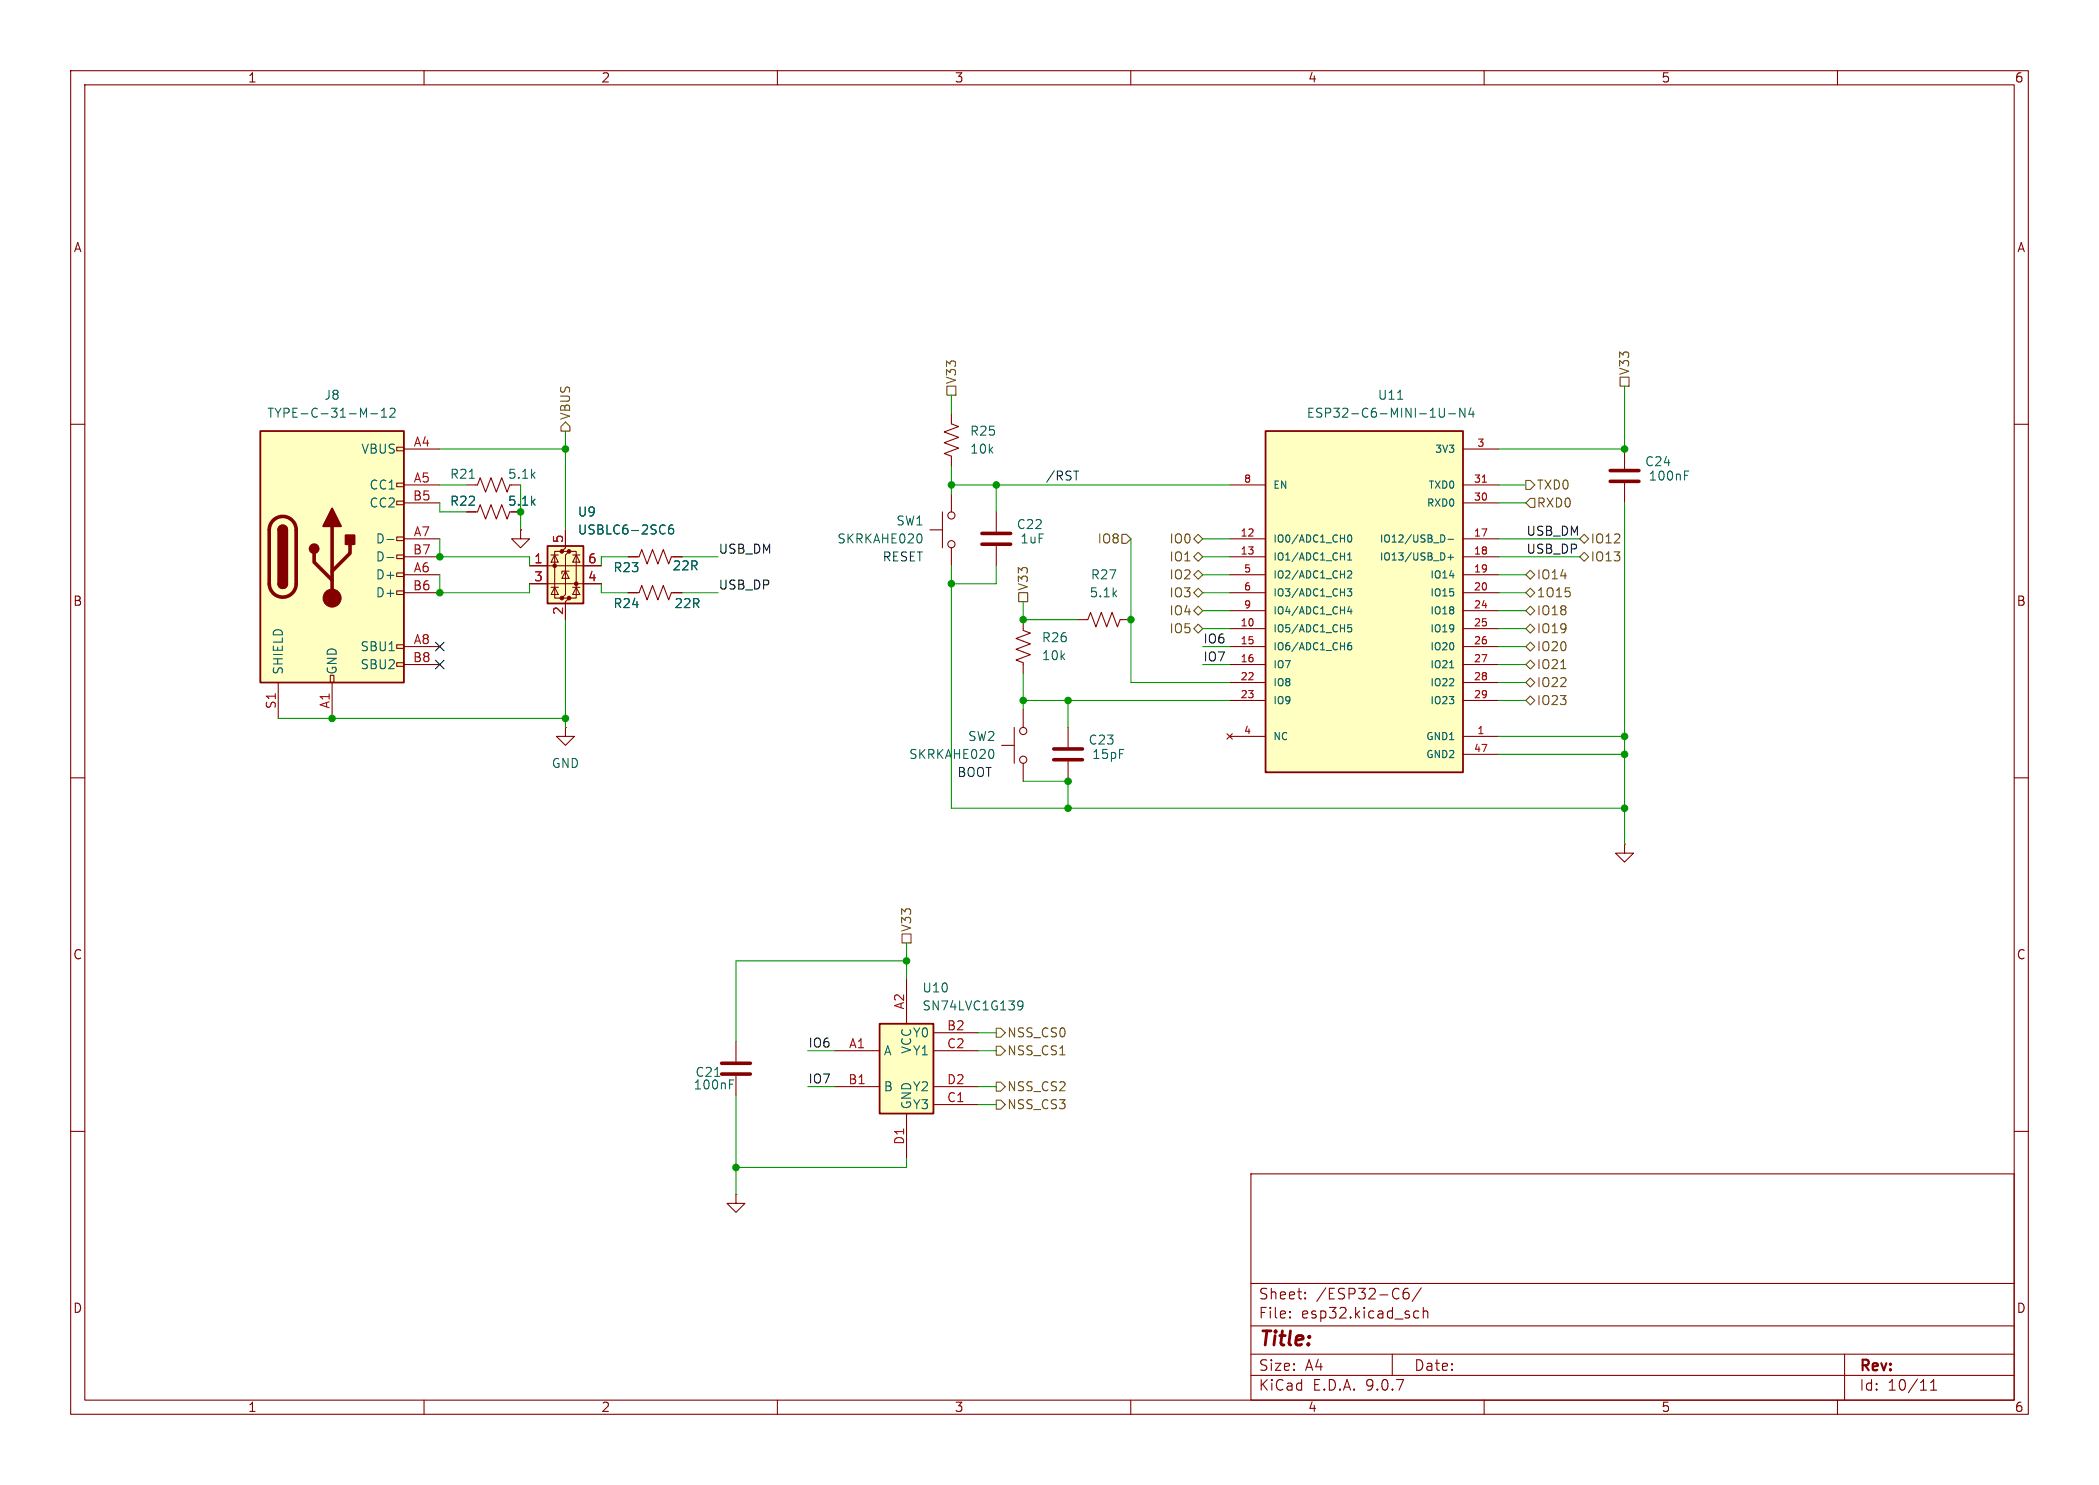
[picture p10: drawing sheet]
<svg xmlns="http://www.w3.org/2000/svg" width="297mm" height="210mm" viewBox="0 0 297 210" stroke-linecap="round" stroke-linejoin="round" font-family="sans-serif">
<g fill="none" stroke="#840000" stroke-width=".15">
<path d="M10 10h277v190h-277zM12 12h273v186h-273zM60 10v2M110 10v2M160 10v2M210 10v2M260 10v2M134.6 58.4v1.5l1 .4-2 .8 2 .7-2 .8 2 .8-2 .7 1 .4v1.5M10 60h2M229.9 63.5v2.8M229.9 68.3v2.8M285 60h2"/>
<path d="M10 110h2M141.7 105.4h1.8M143.5 102.9v5.1M144.8 100.3v2.6M144.8 108v2.5M285 110h2M104.1 147.3v2.8M104.1 152.1v2.8M10 160h2M104.1 168.9v1.3h1.3l-1.3 1.3-1.2-1.3h1.2M104.1 168.9h.1M177 166h108v32h-108z"/>
<path d="M285 160h2M60 198v2M110 198v2M160 198v2M177 194.5h108M177 191.5h108M177 187.5h108M177 181.5h108M182.5 186.3h.1l-.1 .1M182.5 186.3v.1M182.5 185.5v.1M182.5 185.5h.1l-.1 .1"/>
<path d="M184.7 183.6v.1M184.7 183.6h-.1l.1 .1M184.7 182.8v.1M184.7 182.8h-.1l.1 .1M197 191.5v3M199.2 182.2a.59 .59 0 0 0-.7 .6v.6l.2 .2 .4 .1 .2-.1 .1-.5-.2-.3h-.4l-.3 .3M200.2 186.3l.1 .1 .4-.1M200.2 185.5l.1-.1 .4 .1M201.1 182.1l-1.3 2M201.4 185.5a.37 .37 0 0 1 .6 .1v.8M201.4 184.9v1.5M210 198v2"/>
<path d="M260 198v2M261 191.5v6.5M273.2 196.6h.8M273.2 195.5l.4-.4v1.5"/>
<circle cx="144.8" cy="107.4" r=".51"/>
<circle cx="144.8" cy="103.4" r=".51"/>
</g>
<path d="M238.4 67.2h.4M238.4 66.6h.6M140.5 106.1l.1 .4-.1 .6M101.1 152.2h.8M103.2 153.3h.5M103.2 152.7h.6" fill="none" stroke="#006464" stroke-width=".15"/>
<path d="M227.8 66.5h4.1M227.8 68.1h4.1M102.1 150.4h4.1M102.1 151.9h4.1" fill="none" stroke="#840000" stroke-width=".51"/>
<path d="M124.5 144.8h7.6v12.7h-7.6z" fill="#ffffc2"/>
<path d="M124.5 144.8h7.6v12.7h-7.6z" fill="none" stroke="#840000" stroke-width=".25"/>
<g fill="none" stroke="#840000" stroke-width=".15">
<path d="M66 68.6h1.6l.3-1 .8 2 .8-2 .7 2 .8-2 .8 2 .3-1h1.6M66 72.4h1.6l.3-1 .8 2 .8-2 .7 2 .8-2 .8 2 .3-1h1.6M73.7 74.9v1.3h1.2l-1.2 1.3-1.3-1.3h1.3M73.7 74.9h.1M131.6 74.9h1.7M133.3 72.4v5.1M134.6 69.9v2.5M134.6 77.5v2.5M128.3 138.4v6.4M118.1 148.6h6.4M118.1 153.7h6.4M128.3 157.5v6.3"/>
<path d="M132.1 148.6h6.3M132.1 153.7h6.3M132.1 146.1h6.3M132.1 156.2h6.3"/>
<circle cx="134.6" cy="72.9" r=".51"/>
<circle cx="134.6" cy="77" r=".51"/>
</g>
<path d="M66.4 67.6h.7M130.3 75.6l.2 .4-.2 .7M144.1 141.6l.4-.1 .2 .2a.84 .84 0 0 1-.3 1.1h-.3M144.7 142.1l-.2 .2h-.4" fill="none" stroke="#006464" stroke-width=".15"/>
<path d="M36.8 61h20.3v35.5h-20.3z" fill="#ffffc2"/>
<g fill="none" stroke="#840000" stroke-width=".15">
<path d="M56.1 63.2h1v.6h-1zM56.1 68.3h1v.5h-1zM56.1 70.9h1v.5h-1zM56.1 75.9h1v.6h-1zM56.1 78.5h1v.5h-1zM57.1 63.5h5.1M57.1 68.6h5.1M57.1 71.1h5.1M57.1 76.2h5.1M57.1 78.7h5.1M39.4 96.5v5.1M46.7 95.5h.5v1h-.5z"/>
<path d="M47 96.5v5.1M56.1 81h1v.5h-1zM56.1 83.6h1v.5h-1zM56.1 91.2h1v.5h-1zM56.1 93.7h1v.5h-1zM57.1 81.3h5.1M57.1 83.8h5.1M57.1 91.4h5.1M57.1 94h5.1"/>
</g>
<path d="M36.8 61h20.3v35.5h-20.3zM39.4 74.9a.64 .64 0 0 1 .6-.6 .64 .64 0 0 1 .6 .6M39.4 82.6a.64 .64 0 0 0 .6 .6 .64 .64 0 0 0 .6-.6" fill="none" stroke="#840000" stroke-width=".25"/>
<path d="M38.7 73.6a1.9 1.9 0 0 1 2-.4 1.9 1.9 0 0 1 1.2 1.7v7.7a1.91 1.91 0 0 1-1.9 1.8 1.91 1.91 0 0 1-1.9-1.8v-7.7a1.9 1.9 0 0 1 .6-1.3zM44.4 78.2v1.3l2.6 2.5M47 74.4v10.2M49.5 77v1.2l-2.5 2.6" fill="none" stroke="#840000" stroke-width=".51"/>
<g fill="#840000" stroke="#840000" stroke-width=".25">
<path d="M39.4 74.9h1.2v7.7h-1.2z"/>
<path d="M39.6 74.5a.64 .64 0 0 1 .6-.2 .64 .64 0 0 1 .4 .6h-1.2z"/>
<path d="M39.4 82.6h1.2a.64 .64 0 0 1-.6 .6 .64 .64 0 0 1-.6-.6z"/>
<path d="M47 71.9l1.3 2.5h-2.6z"/>
<path d="M48.9 75.7h1.3v1.3h-1.3z"/>
<circle cx="44.4" cy="77.6" r=".63"/>
</g>
<circle cx="47" cy="84.6" r="1.27" fill="#840000" stroke="#840000" stroke-width=".15"/>
<path d="M52.5 58.5h.9M54 59h.7M54 58.1l.3-.4v1.3M55.2 57.9l.2-.2h.3l.1 .2 .1 .2-.1 .2-.7 .7h.8M54.8 76.3h.9M54.8 78.8h.9" fill="none" stroke="#006464" stroke-width=".15"/>
<path d="M77.5 77.2h5v8.1h-5z" fill="#ffffc2"/>
<g fill="#840000" stroke="#840000" stroke-width=".14">
<circle cx="78.5" cy="80" r=".25"/>
<circle cx="79.5" cy="78" r=".25"/>
<circle cx="79.5" cy="84.6" r=".25"/>
<circle cx="80.5" cy="78" r=".25"/>
<circle cx="80.5" cy="84.6" r=".25"/>
<circle cx="81.5" cy="82.5" r=".25"/>
</g>
<g fill="none" stroke="#840000" stroke-width=".15">
<path d="M78 78.5h1M78.5 78.5l.5 1h-1zM79.5 78h-1v6.6h1M80 74.9v2.6l-.5 .5h1l-.5 .5v5.6l-.5 .5h1l-.5 .5v2.5M80.5 78h1v6.6h-1M81 78.5h1M81.5 78.5l.5 1h-1zM88.9 78.7h1.5l.4-1 .8 2.1 .7-2.1 .8 2.1 .8-2.1 .7 2.1 .4-1.1h1.5M141 72.4v2.8M141 77.2v2.8M74.9 80h10.2M74.9 82.6h10.2"/>
<path d="M78 83.1h1M78.5 83.1l.5 1h-1zM80 80.8l.5 1h-1zM80.5 80.8h-1v.4M81 83.1h1M81.5 83.1l.5 1h-1zM88.9 83.8h1.5l.4-1 .8 2 .7-2 .8 2 .8-2 .7 2 .4-1h1.5M144.8 87.6v1.6l1 .3-2 .8 2 .8-2 .7 2 .8-2 .7 1 .4v1.6M152.4 87.6h1.5l.4-1 .8 2 .7-2 .8 2 .8-2 .7 2 .4-1h1.5M80 102.9v1.2h1.3l-1.3 1.3-1.3-1.3h1.3M80 102.9h.1M151.1 102.9v2.8"/>
<path d="M151.1 107.7v2.8M229.9 119.4v1.3h1.2l-1.2 1.2-1.3-1.2h1.3M229.9 119.4h.1"/>
</g>
<path d="M77.5 77.2h5v8.1h-5z" fill="none" stroke="#840000" stroke-width=".25"/>
<path d="M95.2 74.2a.5 .5 0 0 0-.6 .6v.5l.1 .1 .4 .1 .2-.1v-.4l-.1-.2-.4-.1-.2 .3" fill="none" stroke="#006464" stroke-width=".15"/>
<path d="M138.9 75.4h4.1M138.9 77h4.1M149.1 105.9h4.1M149.1 107.4h4.1" fill="none" stroke="#840000" stroke-width=".51"/>
<path d="M179.1 61h27.9v48.2h-27.9z" fill="#ffffc2"/>
<path d="M179.1 61h27.9v48.2h-27.9z" fill="none" stroke="#840000" stroke-width=".25"/>
<g fill="none" stroke="#840000" stroke-width=".15">
<path d="M66 72.4h1.3M72.4 72.4h1.3M73.7 74.9h.1M80 74.9v2.6M88.9 78.7h1.3M95.2 78.7h1.3M174 68.6h5.1M174 76.2h5.1M174 78.7h5.1M207 68.6h5.1M207 63.5h5.1M207 71.1h5.1"/>
<path d="M207 76.2h5.1M207 78.7h5.1M74.9 80h2.6M74.9 82.6h2.6M80 85.1v2.5M82.5 80h2.6M82.5 82.6h2.6M88.9 83.8h1.3M95.2 83.8h1.3M174 81.3h5.1M174 83.8h5.1M174 86.4h5.1"/>
<path d="M174 88.9h5.1M174 91.4h5.1M174 94h5.1M174 96.5h5.1M174 99.1h5.1M207 81.3h5.1M207 83.8h5.1M207 86.4h5.1M207 88.9h5.1M207 91.4h5.1M207 94h5.1M207 96.5h5.1"/>
<path d="M207 99.1h5.1M173.6 103.8l.8 .7M174 104.1h5.1M174.4 103.8l-.8 .7M207 104.1h5.1M207 106.7h5.1"/>
</g>
<g fill="none" stroke="#006464" stroke-width=".15">
<path d="M197.8 56.5h.7M204.4 57.7l-.1 1.2-.2 .1-.4-.1M205 58.5h1M207.3 57.7v1.3l-.7-1.3v1.3M208.1 57.7l-.3 .9h.8M208.4 58.2v.8M95.2 74.2a.5 .5 0 0 0-.6 .6v.5l.1 .1 .4 .1 .2-.1v-.4l-.1-.2-.4-.1-.2 .3M190.7 79.2h.6M190.7 78.5l.3-.3v1M190.8 75.7l.1-.1a.54 .54 0 0 1 .4 .6 .54 .54 0 0 1-.4 .5l-.1-.1-.1-.3zM204.1 75.6a.55 .55 0 0 1 .3 .6 .55 .55 0 0 1-.3 .5M204.9 76.3h.8"/>
<path d="M204.9 78.8h.8M205.3 78.4v.8M190.6 83.3h.7l-.4 .4h.3v.5l-.1 .1-.5-.1M190.7 80.8l.4-.1 .2 .3-.7 .7h.7M190.9 85.8l-.2 .7h.6M191.2 90.9h-.3a.68 .68 0 0 0 0 1l.3-.1 .1-.3-.2-.2h-.2l-.2 .2M191.2 86.1v.7M191.2 88.3h-.5v.5l.1-.1 .4 .1 .1 .1-.1 .4-.1 .1-.4-.1M205.1 94.4h.6"/>
</g>
<path d="M209.7 68.2h.6" fill="none" stroke="#a90000" stroke-width=".15"/>
<g fill="none" stroke="#725600" stroke-width=".15">
<path d="M80 59.7l.6 .6v.7h-1.2v-.7zM134 54.6h1.3v1.3h-1.3zM229.2 53.3h1.3v1.3h-1.3zM158.7 75.6h.7l.6 .6-.6 .6h-.7zM168.9 78.7l.6-.6 .7 .6-.7 .7zM168.9 76.2l.6-.6 .7 .6-.7 .6zM215.9 67.9h.6l.7 .7-.7 .6h-.6zM216.5 70.5h.7v1.3h-.7l-.6-.7zM223.5 76.2l.7-.6 .6 .6-.6 .6zM223.5 78.7l.7-.6 .6 .6-.6 .7zM144.1 83.8h1.3v1.3h-1.3zM168.9 88.9l.6-.6 .7 .6-.7 .6z"/>
<path d="M168.9 81.3l.6-.7 .7 .7-.7 .6zM168.9 86.4l.6-.7 .7 .7-.7 .6zM168.9 83.8l.6-.6 .7 .6-.7 .7zM215.9 94l.6-.7 .7 .7-.7 .6zM215.9 83.8l.6-.6 .7 .6-.7 .7zM215.9 86.4l.6-.7 .7 .7-.7 .6zM215.9 88.9l.6-.6 .7 .6-.7 .6zM215.9 81.3l.6-.7 .7 .7-.7 .6zM215.9 96.5l.6-.6 .7 .6-.7 .7zM215.9 91.4l.6-.6 .7 .6-.7 .7zM215.9 99.1l.6-.7 .7 .7-.7 .6zM220.8 94.6h.8"/>
<path d="M127.6 132.1h1.3v1.3h-1.3zM141 155.6h.6l.6 .6-.6 .6h-.6zM141 145.4h.6l.6 .7-.6 .6h-.6zM141 153h.6l.6 .7-.6 .6h-.6zM141 148h.6l.6 .6-.6 .6h-.6z"/>
</g>
<g fill="none" stroke="#009600" stroke-width=".15">
<path d="M134.6 55.9v2.5M229.9 54.6v8.9h-17.8M62.2 76.2v2.5h12.7v1.3M62.2 68.6h3.8M62.2 71.1v1.3h3.8M62.2 63.5h17.8M73.7 68.6v6.3M80 61v13.9M88.9 78.7h-3.8v1.3M96.5 78.7h5.1M134.6 66v3.9M134.6 68.6h39.4"/>
<path d="M141 68.6v3.8M160 76.2v20.3h14M170.2 78.7h3.8M170.2 76.2h3.8M212.1 78.7h11.4M212.1 76.2h11.4M212.1 68.6h3.8M212.1 71.1h3.8M229.9 71.1v48.3M62.2 81.3v2.5h12.7v-1.2M80 87.6v15.3M85.1 82.6v1.2h3.8"/>
<path d="M96.5 83.8h5.1M134.6 80v34.3h95.3M141 80v2.6h-6.4M144.8 99.1h29.2M144.8 85.1v2.5h7.6M144.8 95.3v5M151.1 99.1v3.8M170.2 94h3.8M170.2 83.8h3.8M170.2 81.3h3.8M170.2 86.4h3.8M170.2 91.4h3.8"/>
<path d="M170.2 88.9h3.8M212.1 94h3.8M212.1 83.8h3.8M212.1 81.3h3.8M212.1 86.4h3.8M212.1 91.4h3.8M212.1 96.5h3.8M212.1 99.1h3.8M212.1 88.9h3.8M39.4 101.6h40.6M144.8 110.5h6.3v3.8M212.1 106.7h17.8"/>
<path d="M212.1 104.1h17.8M128.3 133.4v5M128.3 135.9h-24.2v11.4M104.1 154.9v14M114.3 148.6h3.8M114.3 153.7h3.8M138.4 146.1h2.6M138.4 148.6h2.6M138.4 156.2h2.6M138.4 153.7h2.6M128.3 163.8v1.3h-24.2"/>
</g>
<path d="M61.6 93.4l1.2 1.2M61.6 90.8l1.2 1.2M62.8 93.4l-1.2 1.2M62.8 90.8l-1.2 1.2" fill="none" stroke="#000084" stroke-width=".15"/>
<path d="M151.9 66.6h.7" fill="none" stroke="#0000c2" stroke-width=".15"/>
<g fill="#009600" stroke="#009600" stroke-width=".15">
<circle cx="134.6" cy="82.6" r=".46"/>
<circle cx="151.1" cy="114.3" r=".46"/>
<circle cx="128.3" cy="135.9" r=".46"/>
<circle cx="151.1" cy="110.5" r=".46"/>
<circle cx="104.1" cy="165.1" r=".46"/>
<circle cx="134.6" cy="68.6" r=".46"/>
<circle cx="144.8" cy="87.6" r=".46"/>
<circle cx="144.8" cy="99.1" r=".46"/>
<circle cx="151.1" cy="99.1" r=".46"/>
<circle cx="141" cy="68.6" r=".46"/>
<circle cx="160" cy="87.6" r=".46"/>
<circle cx="229.9" cy="104.1" r=".46"/>
<circle cx="229.9" cy="106.7" r=".46"/>
<circle cx="229.9" cy="114.3" r=".46"/>
<circle cx="62.2" cy="83.8" r=".46"/>
<circle cx="62.2" cy="78.7" r=".46"/>
<circle cx="80" cy="101.6" r=".46"/>
<circle cx="47" cy="101.6" r=".46"/>
<circle cx="80" cy="63.5" r=".46"/>
<circle cx="73.7" cy="72.4" r=".46"/>
<circle cx="229.9" cy="63.5" r=".46"/>
</g>
<text font-size="2.8" fill="#840000" x="178" y="190.9">Title:</text>
<g font-size="2.1" fill="#840000">
<text x="178" y="184">Sheet:</text>
<text x="186.2" y="184">/ESP32-C6/</text>
<text x="178" y="186.7">File:</text>
<text x="184.1" y="186.7">esp32.kicad_sch</text>
<text x="178" y="196.9">KiCad</text>
<text x="178" y="194.1">Size:</text>
<text x="184.7" y="194.1">A4</text>
<text x="185.7" y="196.9">E.D.A.</text>
<text x="193.3" y="196.9">9.0.7</text>
<text x="200" y="194.1">Date:</text>
<text x="263" y="194.3">Rev:</text>
<text x="263" y="196.9">Id:</text>
<text x="267.1" y="196.9">10/11</text>
</g>
<g font-size="1.8" fill="#840000">
<text x="35" y="11.9">1</text>
<text x="85" y="11.9">2</text>
<text x="135" y="11.9">3</text>
<text x="185" y="11.9">4</text>
<text x="235" y="11.9">5</text>
<text x="285" y="11.9">6</text>
<text x="10.3" y="35.9">A</text>
<text x="285.3" y="35.9">A</text>
<text x="10.3" y="85.9">B</text>
<text x="285.3" y="85.9">B</text>
<text x="10.3" y="135.9">C</text>
<text x="285.3" y="135.9">C</text>
<text x="10.3" y="185.9">D</text>
<text x="285.3" y="185.9">D</text>
<text x="35" y="199.9">1</text>
<text x="85" y="199.9">2</text>
<text x="135" y="199.9">3</text>
<text x="185" y="199.9">4</text>
<text x="235" y="199.9">5</text>
<text x="285" y="199.9">6</text>
</g>
<g font-size="1.8" fill="#725600">
<text x="230.7" y="53.1" transform="rotate(-90 230.7 53.1)">V33</text>
<text x="80.9" y="59.5" transform="rotate(-90 80.9 59.5)">VBUS</text>
<text x="135.5" y="54.4" transform="rotate(-90 135.5 54.4)">V33</text>
<text x="217.4" y="69.4">TXD0</text>
<text x="217.4" y="72">RXD0</text>
<text x="155.2" y="77.1">IO8</text>
<text x="165.4" y="77.1">IO0</text>
<text x="225" y="77.1">IO12</text>
<text x="145.6" y="83.6" transform="rotate(-90 145.6 83.6)">V33</text>
<text x="165.4" y="82.1">IO2</text>
<text x="165.4" y="79.6">IO1</text>
<text x="217.4" y="82.1">IO14</text>
<text x="225" y="79.6">IO13</text>
<text x="165.4" y="89.8">IO5</text>
<text x="165.4" y="87.2">IO4</text>
<text x="165.4" y="84.7">IO3</text>
<text x="217.4" y="84.7">1O15</text>
<text x="217.4" y="87.2">IO18</text>
<text x="217.4" y="89.8">IO19</text>
<text x="217.4" y="94.8">IO21</text>
<text x="217.4" y="92.3">IO20</text>
<text x="217.4" y="97.4">IO22</text>
<text x="217.4" y="99.9">IO23</text>
<text x="129.1" y="131.9" transform="rotate(-90 129.1 131.9)">V33</text>
<text x="142.4" y="146.9">NSS_CS0</text>
<text x="142.4" y="149.5">NSS_CS1</text>
<text x="142.4" y="154.5">NSS_CS2</text>
<text x="142.4" y="157.1">NSS_CS3</text>
</g>
<g font-size="1.8" fill="#006464">
<text x="37.7" y="59.3">TYPE-C-31-M-12</text>
<text x="45.8" y="56.7">J8</text>
<text x="184.8" y="59.3">ESP32-C6-MINI-1U-N4</text>
<text x="194.9" y="56.7">U11</text>
<text x="51" y="64.4">VBUS</text>
<text x="137.2" y="64.4">10k</text>
<text x="137.2" y="61.8">R25</text>
<text x="52.2" y="69.4">CC1</text>
<text x="52.2" y="72">CC2</text>
<text x="63.6" y="67.9">R21</text>
<text x="63.6" y="71.7">R22</text>
<text x="71.8" y="67.9">5.1k</text>
<text x="71.8" y="71.7">5.1k</text>
<text x="232.7" y="66.1">C24</text>
<text x="233.2" y="68.2">100nF</text>
<text x="53.1" y="77.1">D-</text>
<text x="81.7" y="75.8">USBLC6-2SC6</text>
<text x="81.7" y="73.3">U9</text>
<text x="118.4" y="77.1">SKRKAHE020</text>
<text x="126.7" y="74.5">SW1</text>
<text x="143.8" y="75">C22</text>
<text x="144.3" y="77.1">1uF</text>
<text x="53.1" y="79.6">D-</text>
<text x="53.1" y="82.1">D+</text>
<text x="86.7" y="81.1">R23</text>
<text x="95.1" y="80.9">22R</text>
<text x="154.3" y="82.1">R27</text>
<text x="53.1" y="84.7">D+</text>
<text x="86.7" y="86.2">R24</text>
<text x="95.3" y="86.2">22R</text>
<text x="154.1" y="84.7">5.1k</text>
<text x="40.2" y="95.5" transform="rotate(-90 40.2 95.5)">SHIELD</text>
<text x="47.9" y="95.5" transform="rotate(-90 47.9 95.5)">GND</text>
<text x="50.9" y="92.3">SBU1</text>
<text x="50.9" y="94.8">SBU2</text>
<text x="147.3" y="93.6">10k</text>
<text x="147.3" y="91">R26</text>
<text x="128.5" y="107.5">SKRKAHE020</text>
<text x="136.9" y="105">SW2</text>
<text x="153.9" y="105.5">C23</text>
<text x="154.4" y="107.5">15pF</text>
<text x="78" y="108.8">GND</text>
<text x="130.4" y="140.6">U10</text>
<text x="130.4" y="143.1">SN74LVC1G139</text>
<text x="125" y="149.5">A</text>
<text x="129.1" y="146.9">Y0</text>
<text x="129.1" y="149.5">Y1</text>
<text x="129.1" y="149.1" transform="rotate(-90 129.1 149.1)">VCC</text>
<text x="98.1" y="154.3">100nF</text>
<text x="98.3" y="152.5">C21</text>
<text x="125" y="154.5">B</text>
<text x="129.1" y="154.5">Y2</text>
<text x="129.1" y="157.1">Y3</text>
<text x="129.1" y="157" transform="rotate(-90 129.1 157)">GND</text>
</g>
<g font-size="1.8" fill="#a90000">
<text x="58.4" y="63.2">A4</text>
<text x="58.3" y="70.9">B5</text>
<text x="58.4" y="68.3">A5</text>
<text x="58.4" y="75.9">A7</text>
<text x="79.8" y="76.9" transform="rotate(-90 79.8 76.9)">5</text>
<text x="58.3" y="78.5">B7</text>
<text x="58.3" y="83.6">B6</text>
<text x="58.4" y="81">A6</text>
<text x="75.5" y="79.8">1</text>
<text x="75.5" y="82.3">3</text>
<text x="83.1" y="79.8">6</text>
<text x="83.1" y="82.3">4</text>
<text x="79.8" y="87.1" transform="rotate(-90 79.8 87.1)">2</text>
<text x="58.3" y="93.7">B8</text>
<text x="58.4" y="91.2">A8</text>
<text x="39.1" y="100.4" transform="rotate(-90 39.1 100.4)">S1</text>
<text x="46.7" y="100.3" transform="rotate(-90 46.7 100.3)">A1</text>
<text x="128" y="142.9" transform="rotate(-90 128 142.9)">A2</text>
<text x="120" y="148.3">A1</text>
<text x="133.9" y="145.8">B2</text>
<text x="133.9" y="148.3">C2</text>
<text x="119.9" y="153.4">B1</text>
<text x="133.9" y="153.4">D2</text>
<text x="133.9" y="156">C1</text>
<text x="128" y="162" transform="rotate(-90 128 162)">D1</text>
</g>
<g font-size="1.8" fill="#0000c2">
<text x="147.9" y="68.2">/RST</text>
<text x="124.8" y="79.6">RESET</text>
<text x="135.4" y="110.1">BOOT</text>
</g>
<g font-size="1.8" fill="#0f0f0f">
<text x="215.9" y="75.9">USB_DM</text>
<text x="101.6" y="78.4">USB_DM</text>
<text x="101.6" y="83.5">USB_DP</text>
<text x="215.9" y="78.4">USB_DP</text>
<text x="170.2" y="91.1">IO6</text>
<text x="170.2" y="93.6">IO7</text>
<text x="114.3" y="148.2">IO6</text>
<text x="114.3" y="153.3">IO7</text>
</g>
<g font-size="1.4" fill="#006464">
<text x="202.9" y="64.2">3V3</text>
<text x="180.1" y="69.3">EN</text>
<text x="201.8" y="71.9">RXD0</text>
<text x="202" y="69.3">TXD0</text>
<text x="180.1" y="76.9">IO0/ADC1_CH0</text>
<text x="195.1" y="76.9">IO12/USB_D-</text>
<text x="180.1" y="82">IO2/ADC1_CH2</text>
<text x="180.1" y="79.5">IO1/ADC1_CH1</text>
<text x="195.1" y="79.5">IO13/USB_D+</text>
<text x="202.3" y="82">IO14</text>
<text x="180.1" y="84.6">IO3/ADC1_CH3</text>
<text x="180.1" y="87.1">IO4/ADC1_CH4</text>
<text x="180.1" y="89.6">IO5/ADC1_CH5</text>
<text x="202.3" y="84.6">IO15</text>
<text x="202.3" y="87.1">IO18</text>
<text x="202.3" y="89.6">IO19</text>
<text x="180.1" y="92.2">IO6/ADC1_CH6</text>
<text x="180.1" y="94.7">IO7</text>
<text x="202.3" y="92.2">IO20</text>
<text x="202.3" y="94.7">IO21</text>
<text x="180.1" y="97.3">IO8</text>
<text x="180.1" y="99.8">IO9</text>
<text x="202.3" y="97.3">IO22</text>
<text x="202.3" y="99.8">IO23</text>
<text x="180.1" y="104.9">NC</text>
<text x="201.7" y="104.9">GND1</text>
<text x="201.7" y="107.4">GND2</text>
</g>
<g font-size="1.4" fill="#a90000">
<text x="208.9" y="63.2">3</text>
<text x="175.9" y="68.3">8</text>
<text x="208.5" y="68.3">31</text>
<text x="208.5" y="70.9">30</text>
<text x="175.4" y="75.9">12</text>
<text x="208.5" y="75.9">17</text>
<text x="175.4" y="78.5">13</text>
<text x="175.9" y="81">5</text>
<text x="175.9" y="83.6">6</text>
<text x="208.5" y="78.5">18</text>
<text x="208.5" y="81">19</text>
<text x="208.5" y="83.6">20</text>
<text x="175.4" y="88.6">10</text>
<text x="175.9" y="86.1">9</text>
<text x="208.5" y="86.1">24</text>
<text x="208.5" y="88.6">25</text>
<text x="175.4" y="91.2">15</text>
<text x="175.4" y="93.7">16</text>
<text x="208.5" y="91.2">26</text>
<text x="208.5" y="93.7">27</text>
<text x="175.4" y="96.3">22</text>
<text x="175.4" y="98.8">23</text>
<text x="208.5" y="96.3">28</text>
<text x="208.5" y="98.8">29</text>
<text x="175.9" y="103.9">4</text>
<text x="208.5" y="106.4">47</text>
<text x="208.9" y="103.9">1</text>
</g>
</svg>
